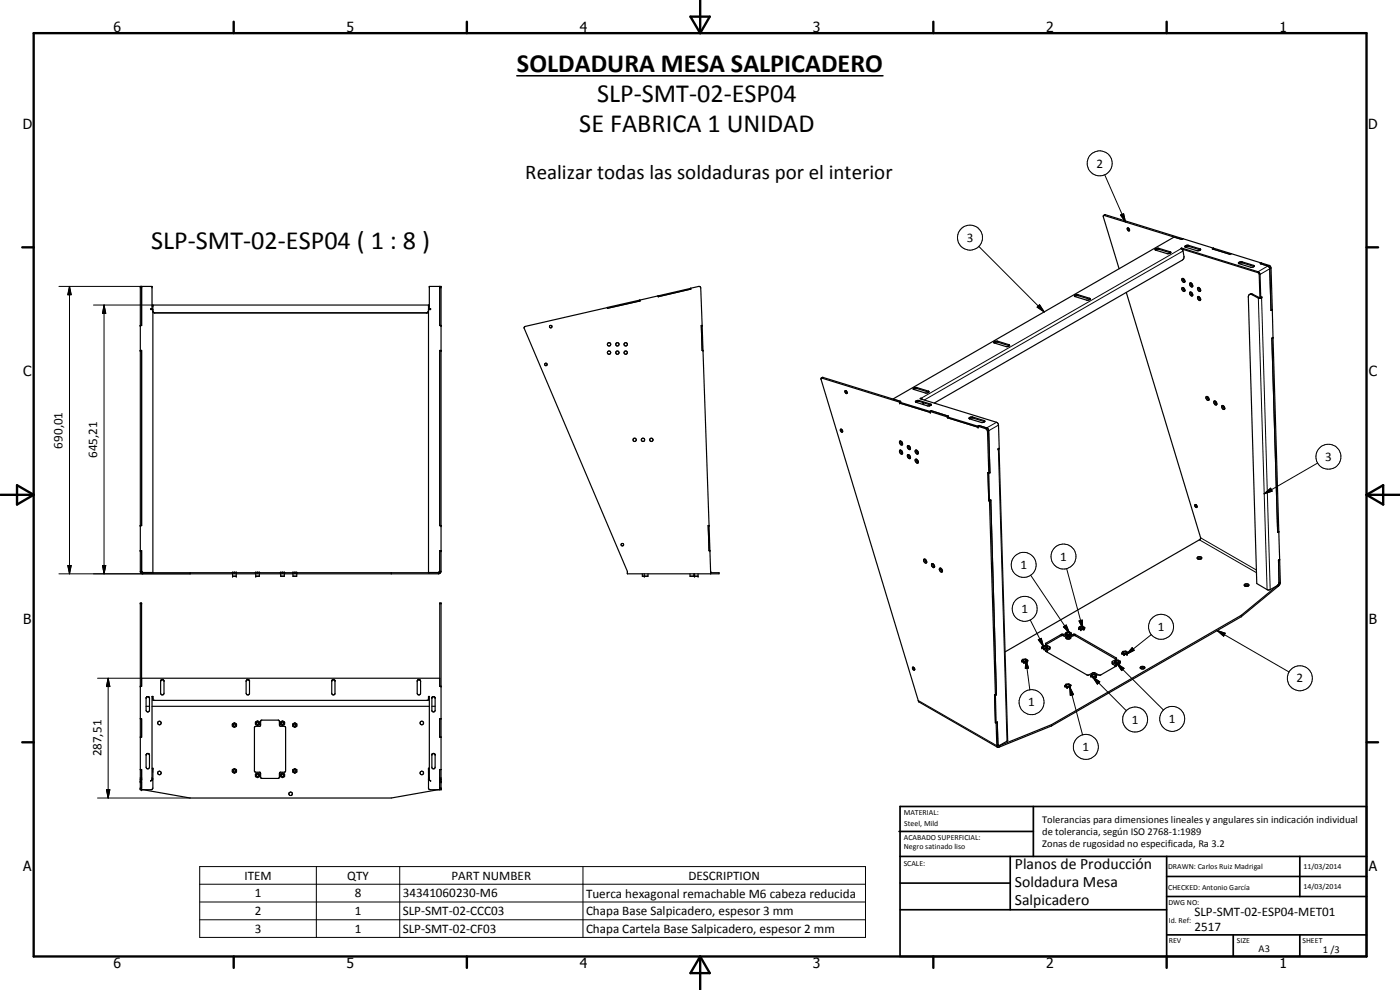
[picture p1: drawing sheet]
<svg xmlns="http://www.w3.org/2000/svg" width="420mm" height="297mm" viewBox="0 0 420 297" stroke-linecap="round" stroke-linejoin="round" font-family="sans-serif">
<g fill="none" stroke="#000" stroke-width=".35">
<path d="M331.2 64.7l23.5 7.1M331.2 64.7l4.7 15.9M331.2 64.6l.6-.2 46.7 14.5M338.4 68.4a.53 .53 0 0 1 .5 .3 .53 .53 0 0 1-.1 .6l-.4-.3zM338.7 68.5l.3 .5M346.7 74.8l.9-.3 3.8 1.2-.4 .4h-.7l-3.5-1zM346.7 75l1-.2 3.6 1.1M351.3 75.9h.1M354.6 74.4l23.1 7.2 .5 .7 .2 7M354.6 74.4l-.2 .1 .2 .1M354.6 74.6l.4 .7 .3 1.7-.1 .6-.3 .4-74.5 42.9M354.6 74.4v.3"/>
<path d="M354.7 71.8l.3-.2zM354.7 71.8l-2.3-.7-84.4 48.6 2.3 .7M354.7 74.7l23 7.1 .2 .3 .2 7.1 .3 .1M355.7 73.8l.9-.2 3.7 1.3-.4 .3h-.7l-3.4-1-.2-.2zM355.7 74.1l.9-.2 3.6 1.1M360.2 75h.1M363.8 74.7l5.2 1.5 .4-.1-.3 .2zM364.2 74.5l-.4 .2M371.7 78.8l.9-.3 3.8 1.3a.8 .8 0 0 1-1.1 .4l-3.5-1.1zM371.8 79.1l1-.2 3.5 1.1M378.2 79.1l2.3 .7 .5 .5 .5 12.8 .3-.2M378.5 78.9l-.3 .2"/>
<path d="M378.5 78.9h.1M378.6 78.9l-.4 .2M378.6 78.9l2.4 .8 .5 .7 .3 12.5M42.5 85.9v11.8h-.4M45.6 91.6h83.3M45.6 91.8h.3M45.8 92.9h-.6v-.3l.4 .1v-6.8h-3.5v85.7l.7 .6M45.8 92.9h.1M45.9 91.5v80.3M45.9 93.4l.4 .5M45.9 93.5v.1M46 93.7l.3 .2"/>
<path d="M46.3 93.9h81.8M128.4 93.7l-.3 .2M128.6 92.9h.6v-.3l-.3 .1v-6.8h3.5v85.5M128.6 91.5v80.3M128.6 93.3l-.2 .4M128.6 93.3l-.1 .3M128.6 91.8h.3M132 85.9v11.8h.4M182.3 92.3l-24.7 5.7-.3 .5 31 72.9v.8h27.5v-.4h-2.5M182.3 92.3v.2M182.3 92.2v.1M182.3 92.2v.3"/>
<path d="M192 90l.1 .3-9.8 2.2M192 90l-9.7 2.2M197.5 88.8l.1 .2 9.7-2.3-9.7 2.3zM207.3 86.5l2.4-.6 .4 .1 .2 .4 .4 11.3M207.3 86.5v.2M207.3 86.5l-15.3 3.5M207.3 86.5h.1M210.7 97.7h-.2l.2 7.5h.3M210.7 97.7l.3 7.5M322.5 88.7l.9-.3 3.6 1.1 .2 .3-1 .3-3.6-1.1zM322.6 88.9l.9-.2 3.6 1.1M338 87.8l22.3 73.7-.2 .4-58.4 33.7"/>
<path d="M354.7 86.4a.61 .61 0 0 1 .8 .3 .61 .61 0 0 1-.3 .8l-.5-.5zM354.7 83.6h.4l.4 .3v.8h-.4l-.4-.5zM355 86.3l.1 .5 .5 .4M355 83.6l.2 .6 .4 .3M357.1 87.7a.69 .69 0 0 1 .7 .3 .69 .69 0 0 1-.1 .8 .83 .83 0 0 1-.6-1.1zM357.1 85a.64 .64 0 0 1 .7 .3 .64 .64 0 0 1-.2 .8l-.5-.5zM357.4 84.9l.1 .5 .5 .5M357.4 87.6l.1 .5 .5 .5M359.5 86.3a.67 .67 0 0 1 .7 .4 .67 .67 0 0 1-.1 .8l-.5-.4zM359.5 89a.76 .76 0 0 1 .7 1.2l-.6-.4zM359.7 86.3l.1 .4 .5 .5M359.7 89l.2 .7 .4 .3"/>
<path d="M375 88.3h.6l2.2 1.2 .9-.2M378.4 89.3h-.4l-2-1a.89 .89 0 0 0-1 0 .89 .89 0 0 0-.4 .9l2.6 85.9 3.4 1.9 .6-.1 2.2-1.3 .4-.5M378.4 89.3l.3-.2v.2M378.4 89.3h.3M381.8 92.9h.1M381.8 92.9l.2 8.4M42.1 105.2h.4v52.5h-.4M132.4 105.2h-.4v52.5h.4M211 105.2l2.3 67M246.5 113.5l-.1 .2 29.3 96.9 23.7 13.6M246.5 113.5l.4-.3 23.4 7.2M246.5 113.5l23.4 7.1"/>
<path d="M253.6 117.3a.43 .43 0 0 1 .5 .2 .43 .43 0 0 1-.2 .6zM253.9 117.2l.4 .7M274.1 116.6h.1M274.1 116.8l1.1-.2 3.5 1.1M274.2 116.5l.8-.3 3.7 1.2a.66 .66 0 0 1-1 .5l-3.6-1.1zM276.3 119.5l-.2 .1 23.1 7.2 .5 .8 .2 6.9-.4 .2v.3l.3-.4M276.3 119.5l.5 .3M276.3 119.5l.1 .2M298.3 102.6l1.1-.2 3.5 1.1a.7 .7 0 0 1-1 .5l-3.6-1.1zM298.4 102.9l.9-.3 3.6 1.2M362 119a.73 .73 0 0 1 .7 .3 .73 .73 0 0 1 0 .8 .8 .8 0 0 1-.7-1.1zM362.3 119l.1 .5 .5 .4"/>
<path d="M382 101.3l-.3 .2 1.7 58.2 .4-.2M382 101.3l1.8 58.2M252.3 128.8l.4 .1 .2 .6a.5 .5 0 0 1-.7-.1 .5 .5 0 0 1 .1-.6zM252.5 128.8l.4 .6M269.9 120.6l.1 .3 9.2 2.8M269.9 120.6l9.2 2.8M270 132.4a.64 .64 0 0 1 .8 .3 .64 .64 0 0 1-.3 .8l-.6-.7zM270.2 135a.63 .63 0 0 0-.1 .8 .63 .63 0 0 0 .7 .3l.1-.1M270.2 135l.5 .3 .2 .7M270.3 120.4l-.4 .2M270.3 132.3l.2 .7 .4 .3M270.3 135l.2 .7 .4 .4"/>
<path d="M272.4 136.5a.68 .68 0 0 1 .7 .3 .68 .68 0 0 1-.1 .8l-.6-.5zM272.4 133.8a.68 .68 0 0 1 .7 .3 .68 .68 0 0 1-.1 .8l-.6-.5zM272.7 133.7l.1 .7 .5 .3M272.7 136.4l.1 .7 .5 .3M274.7 135.1a.68 .68 0 0 1 .8 .4 .68 .68 0 0 1-.1 .8l-.7-.6zM274.7 137.8a.63 .63 0 0 1 .8 .4 .63 .63 0 0 1-.3 .8l-.5-.5zM274.9 120.7l1-.3 3.4 1.1M275 135l.2 .7 .4 .3M275 137.8l.1 .5 .5 .5M275.5 136.1v.1M276.9 120.8l.1 .5M277.1 120.8l.1 .6"/>
<path d="M279.1 123.4l.1 .3M279.1 123.4l5.2 1.7M279.3 121.6l.1-.3-3.7-1.2-.5 .1-.5 .3 4.2 1.3M279.3 121.6l-.4 .2M279.3 121.5h.1M279.3 121.5l-.4 .3M279.5 123.2l-.4 .2M279.5 123.2l5.1 1.7-.3 .2M279.5 123.2v.1M284.3 125.1v.2M284.3 125.1l9.2 2.8M284.3 125.3l9.2 2.9v-.3"/>
<path d="M284.3 125.3h.1M290.9 125.4l.9-.3 3.6 1.1 .2 .3-1 .3-3.6-1.1zM290.9 125.6l1-.2 3.5 1.1M293.5 127.9l.3-.2 2.3 .7 .6 .7 .4 12.6-.4 .2M293.5 127.9l2.4 .8 .5 .8 .3 12.4M295.4 126.5h.1M299.8 134.5v.1M299.8 134.6l2.6 87.6-2.4 1.4-.2 .1-.3-.3M364.4 120.4v-.1a.74 .74 0 0 1 .7 .4 .74 .74 0 0 1-.1 .8 .87 .87 0 0 1-.6-1.1zM364.6 120.3l.2 .7 .4 .3M366.7 121.7a.74 .74 0 0 1 .8 .3 .74 .74 0 0 1-.1 .9 .82 .82 0 0 1-.7-1.2zM367 121.7l.1 .5 .5 .5"/>
<path d="M212.8 157.7h-.3l.3 7.5h.3M296.7 141.9l-.2-.1 .2 8.3 .3 .1M296.7 141.9l.3 8.3M297 150.2l1.7 58.3M297 150.2l.3-.2 1.7 58.3-.3 .2M358.6 151.4l.5 .2 .1 .7a.59 .59 0 0 1-.6-.9zM358.9 151.4l.4 .6M383.8 159.5l.4 15.3M383.8 159.5l-.4 .2M42.1 165.2h.4v6.4l.3 .2M42.1 171.4l.9 .4M42.8 172.2h88.8"/>
<path d="M42.8 171.8h88.8M42.8 171.8v.4M45.6 171.8h.1M45.8 171.8h.1M57.1 171.8v.4M69.7 171.7h1.2M69.8 171.7v.1M69.8 172.2v.7h1.1v-.7M70.3 171.7v.1M70.4 171.7v.1M76.7 172.2v.7h1.1v-.7M76.7 171.7h1.2"/>
<path d="M77.2 171.7h.1M77.8 171.7h.1M84.2 172.2v.7h1.1v-.7M84.2 171.7h1.2l-.1 .1M84.7 171.7v.1M84.8 171.7v.1M87.9 172.2v.7h1.2v-.7M87.9 171.7l1.2 .1M88.4 171.7v.1M88.5 171.7v.1M89.1 171.7l-.1 .1M117.4 171.8v.4"/>
<path d="M128.9 171.8h.1M131.6 171.8v.4M131.9 171.4l-.4 .4M132 171.4h.4M132 171.4l-.4 .4M132 171.3l-.1 .1M132.4 165.2h-.4v6.2M132.4 171.4l-.4 .7-.4 .1M192.8 172.2v.7h1.7v-.7M193.4 172.2v.7M207.1 172.2v.7h1.1v-.7M208.4 172.2v.7h1.1v-.7"/>
<path d="M213.3 171.6v.2M277.3 167.8a.69 .69 0 0 1 .7 .4 .69 .69 0 0 1-.1 .8 .83 .83 0 0 1-.6-1.2zM277.6 167.8l.1 .5 .4 .4M279.6 169.2a.75 .75 0 0 1 .7 .3 .75 .75 0 0 1 .1 .8 .81 .81 0 0 1-.8-1.1zM279.9 169.1l.2 .7 .4 .3M282 170.5a.63 .63 0 0 1 .7 .4 .63 .63 0 0 1-.2 .8l-.5-.5zM282.3 170.5l.1 .5 .4 .4M359.4 167.6l.4-.2 .8 .2M359.4 167.6l.3 .2 .9-.2M359.4 167.6h-.1a.64 .64 0 0 1 .7-.6 .64 .64 0 0 1 .6 .6M373.5 175.8l.4-.2 .8 .2M373.6 175.3l.7-.1 .5 .3a.75 .75 0 0 1-.7 .5 .75 .75 0 0 1-.7-.5z"/>
<path d="M383.5 176l-11 9M383.5 175.6v.4M383.5 175.6l-11 9M383.9 174.9l-.2-6.8 .3-.2-.3 .1 .2 7.1M383.9 175.1l-.4 .5M383.9 174.9l-.1 .2M384.2 174.8l-.3 .1M384.2 174.8l-.2 .8-.5 .4M306.6 198.3l.1 .1M306.7 198.4l.5 .4 .9-.1M307.1 198.1a.55 .55 0 0 1 .9 .3 .55 .55 0 0 1-.9-.3zM307.3 198.8h.1"/>
<path d="M308.1 198.7h.1M308.1 198.6v.1M308.3 198.6l-.2 .1M308.3 198.5l-.2 .2M308.3 198.5v.1M308.4 198.2v-.2a1.17 1.17 0 0 0-1.8 .3M308.4 198.2l-.1 .3M308.4 198.2l-.1 .4M312.6 194.2l.2-.4a1.26 1.26 0 0 1 1.6 .3l-.2 .4M312.6 194.2l.1 .2M312.7 194.4l.5 .2M312.7 194.4l.5 .3"/>
<path d="M313.1 194.1l.5-.2 .4 .3-.6 .2zM313.2 194.7h.2M313.2 194.6l.2 .1M313.2 194.6v.1M313.9 193.4v-.4l4.7-2.7h.5l1.4 .8 1.6-.8h.5l12.4 7.1v.4M313.9 193.4l4.7-2.7 2.2 .7 1.6-.7 12.6 7.1M313.9 195.5l12.4 7.1h.4l1.5-.8 1.6 .8h.5l4.7-2.7M313.9 193.4l1.2 .8-.1 .6-1.1 .7M314.1 194.6l-.7 .1M314.1 194.6h.1M314.2 194.5l-.1 .1M314.3 195.2l-.1 .4"/>
<path d="M315.1 194.3l-1.2 .7v.5M319.7 190.2l.2-.4a1.24 1.24 0 0 1 1.6 .1l-.2 .5M319.7 190.2l.1 .1M319.7 190.2h.1M319.7 190.3h.1M319.7 190.2v.1M319.8 190.3l.5 .3M319.9 191.1a.75 .75 0 0 0 .7 .7 .75 .75 0 0 0 .7-.7M320.2 189.9h.8l.1 .3-.8 .1-.2-.1zM320.3 190.6h.2M321.2 190.5l-.7 .1M321.2 190.5h.1"/>
<path d="M321.3 190.4l-.1 .1M321.3 190.4v.1M323.7 188.5l.4-.5 .7-.1 .7 .4-.2 .4M323.7 188.5l.1 .1M323.8 188.6l.5 .3M324.2 188.3h.8a.42 .42 0 0 1-.4 .4 .42 .42 0 0 1-.4-.4zM324.3 188.9h.2M324.3 188.9h.1M324.5 188.9h.1M325.2 188.8h.1M325.2 188.8l-.7 .1M325.3 188.7l-.1 .1"/>
<path d="M333.8 198.7l1.3 .8-.1 .4M334.4 198.7l.6 .4M334.4 198.7l.2-.5a1.24 1.24 0 0 1 1.6 .2l-.1 .5M334.6 199.6l.1 .4M334.9 198.5a.44 .44 0 0 1 .5-.2 .44 .44 0 0 1 .3 .5 .49 .49 0 0 1-.5 .1 .49 .49 0 0 1-.3-.4zM335 197.8l-1.2 .8v.5l1.2 .8M335 199.1h.1M335 199.1h.2M335.1 199.1h.1M335.2 199.1h.1M335.9 199l-.7 .1M336 198.9h.1"/>
<path d="M336 198.9l-.1 .1M336.1 198.9l-.2 .1M336.7 196l.2-.5a1.26 1.26 0 0 1 1.6 .3l-.4 .5M336.7 196l.1 .1M336.8 196.1l.5 .2M337.1 195.7a.44 .44 0 0 1 .6-.2 .44 .44 0 0 1 .2 .6h-.6zM337.3 196.3v.1M338.1 196.3l-.8 .1M338.1 196.3h.1M372.5 185l-56.9 32.8M372.5 184.6v.4M372.5 184.6l-56.9 32.8"/>
<path d="M42.1 205.9h.4v-25h-.4v56h3.3l.4-.3 .1-6.1h-.3M42.1 215.6h.4v5.6l-.4-.1M42.1 215.7h.4M42.5 203.5h89.5M43.8 211.9h1.1M43.9 209.3l-.1 3.8a.51 .51 0 0 0 .6 .5 .51 .51 0 0 0 .5-.5l-.1-3.8M43.9 209.3l-.1 .2M44 209.2l-.1 .1M44.3 209h.1M44.3 209l-.3 .2M44.4 209l.4 .3M44.4 209l.2 .1"/>
<path d="M44.8 209.3l.1 .2M45.6 211.9h83.3M45.6 209h.3M48.2 204.2v3.8a.51 .51 0 0 0 .5 .5 .51 .51 0 0 0 .5-.5v-3.8M48.2 204.3l.4-.4 .6 .4M48.2 204.3v.1M48.5 204h.5M49.2 204.3v.1M69.8 217.2l.5-.3 .6 .3v.8l-.5 .2-.6-.2zM73.9 204.3v.1M74.1 204l.6 .1M74.7 204l.2 4.2-.4 .3-.4-.1-.2-.4v-3.8"/>
<path d="M74.7 204l-.4-.1-.4 .4M77 216.8l.2-.2 .4 .2v.4a.37 .37 0 0 1-.5 .1 .37 .37 0 0 1-.1-.5zM78.3 216.2l5.3-.1 .3 .4 .1 1.3 1.4 .1 .3 .4v13l-.3 .4-1.4 .1-.1 1.4-.3 .4h-5.2l-.3-1.8-1.4-.1-.3-.3v-13.2l.3-.3 1.4-.1zM84.2 216.6l.5-.3 .6 .3v.8l-.4 .3-.7-.3zM84.5 216.7h.5l.2 .2a.38 .38 0 0 1-.4 .4 .38 .38 0 0 1-.4-.3zM87.9 217.2l.5-.3 .6 .3v.8l-.5 .2-.6-.2zM88.3 217.3l.4-.1 .1 .3a.38 .38 0 0 1-.4 .4 .38 .38 0 0 1-.1-.6zM99.6 204.3v.1M99.7 204l.4-.1 .4 .3v4a.51 .51 0 0 1-.5 .3 .51 .51 0 0 1-.4-.5v-3.8M99.7 204l-.1 .2M100.3 204l-.6 .1M125.3 204.2l-.1 3.8a.51 .51 0 0 0 .5 .5 .51 .51 0 0 0 .5-.5v-3.8"/>
<path d="M125.3 204.3l-.1 .1M125.3 204l.5-.1 .4 .3M125.3 204v.3M126 204l-.7 .1M126.2 204.3v.1M128.5 210.1h-82.2h-.4v-1.1h-.3v25.2h-.4M128.5 210.1h.1M128.6 210.1v-1.1h.3v25.2h.3M128.6 209h.3M129.6 211.9h1M130 209l-.4 .3v4l.4 .3 .6-.3v-4M130 209h.2"/>
<path d="M130 209l-.1 .1M130.2 209l.4 .3M132 215.7h.4M132.4 205.9h-.4v-25h.4v56h-3.3l-.5-.3v-6.1h.3M132.4 215.6h-.4v5.6l.4-.1M273.9 200.2a.54 .54 0 0 1 .5 .3 .54 .54 0 0 1 0 .6l-.5-.4zM274.2 200.2l.3 .6M298.7 208.5l-.2-.1 .2 8.3 .2 .1M298.7 208.5l.2 8.3M298.9 216.8l.4-.2 .2 6.9-.3 .2M298.9 216.8l.3 6.9M299 208.3l-.3 .2"/>
<path d="M299.3 216.7l-.4 .1M315.6 217.4v.4M315.6 217.8l-15.7 6.4M315.6 217.4l-15.7 6.4M319.6 205.9h.1M319.6 205.9l.6 .3M320.1 205.5l.5-.1 .4 .3-.3 .3h-.5l-.2-.2zM320.2 206.2h.2M321 206.1l-.6 .1M321 206.1h.1M321.2 206l-.2 .1M321.2 206v.1"/>
<path d="M321.4 205.6l-.2 .4M321.4 205.6a1.17 1.17 0 0 0-1.6-.2l-.2 .5M327.4 202.7v.2M327.4 202.9l.5 .2M327.4 202.9l.5 .3M327.8 202.5l.6-.1 .3 .2a.47 .47 0 0 1-.4 .3 .47 .47 0 0 1-.5-.4zM327.9 203.2h.2M327.9 203.1l.2 .1M327.9 203.1v.1M328 203.2h.1M328.1 203.2h.1M328.8 203.1l-.7 .1"/>
<path d="M328.8 203.1h.1M329.2 202.6a1.23 1.23 0 0 0-1.6-.3l-.2 .4M329.2 202.6l-.4 .5M329.2 202.6h.1M342.2 200.2a.76 .76 0 0 1 .7-.3 .76 .76 0 0 1 .7 .5 .75 .75 0 0 1-.8 .4 .75 .75 0 0 1-.6-.6zM342.3 200.5l.6-.2 .6 .2M42.1 230.9h.4v3.5h-.4M42.1 234.6h.4v1.9h-.4M42.1 236.7h.4v.2M42.1 230.9h.4M42.9 236.9l14.2 2.5h60.3l14.1-2.5M43.8 226.6a.51 .51 0 0 1 .6-.5 .51 .51 0 0 1 .5 .5"/>
<path d="M44.1 226.1h.5l.3 .4v3.7a.51 .51 0 0 1-.5 .5 .51 .51 0 0 1-.6-.5v-3.7zM45.9 233.7l-.3 .4M69.8 230.9l.5-.3 .6 .3 .1 .7-.7 .4-.6-.4zM87.9 230.9l.5-.3 .6 .3 .1 .7-.7 .4-.6-.4zM128.6 233.8l.3 .3M129.6 226.4l.4-.3 .6 .3M129.7 226.2l.5-.1 .4 .3v3.9l-.4 .4-.6-.4zM132 230.9h.4M132.4 230.9h-.4v3.5h.4M132.4 234.6h-.4v1.9h.4M132.4 236.7h-.4v.2M299.2 223.7l.2 .5h.5"/>
<path d="M299.5 223.6l.4 .2M299.5 223.6l.2 .1M299.9 223.8v.4"/>
<circle cx="165.3" cy="98" r=".39"/>
<circle cx="163.8" cy="109.3" r=".37"/>
<circle cx="182.8" cy="105.8" r=".49"/>
<circle cx="182.8" cy="103.3" r=".51"/>
<circle cx="185.3" cy="103.3" r=".5"/>
<circle cx="185.3" cy="105.8" r=".49"/>
<circle cx="187.8" cy="103.3" r=".51"/>
<circle cx="187.8" cy="105.8" r=".49"/>
<circle cx="190.5" cy="132" r=".49"/>
<circle cx="193" cy="132" r=".5"/>
<circle cx="195.5" cy="132" r=".49"/>
<circle cx="186.8" cy="163.4" r=".38"/>
<circle cx="47.8" cy="216.9" r=".53"/>
<circle cx="70.3" cy="217.5" r=".39"/>
<circle cx="77.3" cy="217" r=".69"/>
<circle cx="126.6" cy="216.9" r=".53"/>
<circle cx="47.8" cy="231.9" r=".51"/>
<circle cx="70.3" cy="231.3" r=".38"/>
<circle cx="77.3" cy="232.6" r=".38"/>
<circle cx="77.3" cy="232.6" r=".69"/>
<circle cx="84.8" cy="232.6" r=".38"/>
<circle cx="84.8" cy="232.6" r=".69"/>
<circle cx="87.2" cy="238.2" r=".53"/>
<circle cx="88.5" cy="231.3" r=".38"/>
<circle cx="126.6" cy="231.9" r=".53"/>
</g>
<g fill="#000">
<circle cx="364.2" cy="74.5" r=".18"/>
<circle cx="369.4" cy="76.1" r=".18"/>
<circle cx="42.1" cy="97.7" r=".18"/>
<circle cx="128.6" cy="92.9" r=".18"/>
<circle cx="132.4" cy="97.7" r=".18"/>
<circle cx="192" cy="90" r=".18"/>
<circle cx="197.5" cy="88.8" r=".18"/>
<circle cx="210.7" cy="97.7" r=".18"/>
<circle cx="378.5" cy="89.2" r=".18"/>
<circle cx="42.1" cy="105.2" r=".18"/>
<circle cx="132.4" cy="105.2" r=".18"/>
<circle cx="211" cy="105.2" r=".18"/>
<circle cx="382" cy="101.3" r=".18"/>
<circle cx="270" cy="120.9" r=".18"/>
<circle cx="270.3" cy="120.4" r=".18"/>
<circle cx="279.2" cy="123.7" r=".18"/>
<circle cx="284.6" cy="124.9" r=".18"/>
<circle cx="293.5" cy="128.2" r=".18"/>
<circle cx="293.8" cy="127.7" r=".18"/>
<circle cx="42.1" cy="157.7" r=".18"/>
<circle cx="132.4" cy="157.7" r=".18"/>
<circle cx="212.8" cy="157.7" r=".18"/>
<circle cx="296.5" cy="141.8" r=".18"/>
<circle cx="296.7" cy="150.1" r=".18"/>
<circle cx="297.1" cy="141.7" r=".18"/>
<circle cx="297.3" cy="150" r=".18"/>
<circle cx="383.8" cy="159.5" r=".18"/>
<circle cx="42.1" cy="165.2" r=".18"/>
<circle cx="69.7" cy="171.7" r=".18"/>
<circle cx="69.8" cy="172.9" r=".18"/>
<circle cx="69.8" cy="171.7" r=".18"/>
<circle cx="70.3" cy="171.7" r=".18"/>
<circle cx="70.4" cy="171.7" r=".18"/>
<circle cx="70.9" cy="172.9" r=".18"/>
<circle cx="70.9" cy="171.7" r=".18"/>
<circle cx="71" cy="171.7" r=".18"/>
<circle cx="76.7" cy="171.7" r=".18"/>
<circle cx="76.7" cy="172.9" r=".18"/>
<circle cx="77.2" cy="171.7" r=".18"/>
<circle cx="77.4" cy="171.7" r=".18"/>
<circle cx="77.8" cy="171.7" r=".18"/>
<circle cx="77.9" cy="171.7" r=".18"/>
<circle cx="84.1" cy="171.7" r=".18"/>
<circle cx="84.2" cy="171.7" r=".18"/>
<circle cx="84.7" cy="171.7" r=".18"/>
<circle cx="84.9" cy="171.7" r=".18"/>
<circle cx="85.3" cy="171.7" r=".18"/>
<circle cx="85.4" cy="171.7" r=".18"/>
<circle cx="87.8" cy="171.7" r=".18"/>
<circle cx="87.9" cy="171.7" r=".18"/>
<circle cx="88.4" cy="171.7" r=".18"/>
<circle cx="88.5" cy="171.7" r=".18"/>
<circle cx="89" cy="171.7" r=".18"/>
<circle cx="89.1" cy="171.7" r=".18"/>
<circle cx="132.4" cy="165.2" r=".18"/>
<circle cx="193.4" cy="172.9" r=".18"/>
<circle cx="208.4" cy="172.9" r=".18"/>
<circle cx="209.5" cy="172.9" r=".18"/>
<circle cx="213.1" cy="165.2" r=".18"/>
<circle cx="384" cy="167.9" r=".18"/>
<circle cx="306.7" cy="198.4" r=".18"/>
<circle cx="307.2" cy="198.8" r=".18"/>
<circle cx="307.4" cy="198.8" r=".18"/>
<circle cx="308.1" cy="198.7" r=".18"/>
<circle cx="308.1" cy="198.6" r=".18"/>
<circle cx="308.4" cy="198.2" r=".18"/>
<circle cx="312.7" cy="194.4" r=".18"/>
<circle cx="313.3" cy="194.7" r=".18"/>
<circle cx="313.4" cy="194.7" r=".18"/>
<circle cx="314.1" cy="194.6" r=".18"/>
<circle cx="314.2" cy="194.5" r=".18"/>
<circle cx="314.4" cy="194.1" r=".18"/>
<circle cx="319.7" cy="190.2" r=".18"/>
<circle cx="319.8" cy="190.3" r=".18"/>
<circle cx="320.3" cy="190.6" r=".18"/>
<circle cx="320.4" cy="190.6" r=".18"/>
<circle cx="320.5" cy="190.6" r=".18"/>
<circle cx="321.2" cy="190.5" r=".18"/>
<circle cx="321.3" cy="190.4" r=".18"/>
<circle cx="321.5" cy="190" r=".18"/>
<circle cx="323.7" cy="188.5" r=".18"/>
<circle cx="323.8" cy="188.6" r=".18"/>
<circle cx="324.3" cy="188.9" r=".18"/>
<circle cx="324.4" cy="188.9" r=".18"/>
<circle cx="325.2" cy="188.8" r=".18"/>
<circle cx="325.3" cy="188.7" r=".18"/>
<circle cx="325.5" cy="188.3" r=".18"/>
<circle cx="334.4" cy="198.7" r=".18"/>
<circle cx="335" cy="199.1" r=".18"/>
<circle cx="335.2" cy="199.1" r=".18"/>
<circle cx="335.9" cy="199" r=".18"/>
<circle cx="336.1" cy="198.9" r=".18"/>
<circle cx="336.2" cy="198.5" r=".18"/>
<circle cx="336.7" cy="196" r=".18"/>
<circle cx="336.8" cy="196.1" r=".18"/>
<circle cx="337.3" cy="196.4" r=".18"/>
<circle cx="337.5" cy="196.4" r=".18"/>
<circle cx="338.2" cy="196.3" r=".18"/>
<circle cx="338.3" cy="196.2" r=".18"/>
<circle cx="338.5" cy="195.8" r=".18"/>
<circle cx="42.1" cy="205.9" r=".18"/>
<circle cx="132.4" cy="205.9" r=".18"/>
<circle cx="298.5" cy="208.4" r=".18"/>
<circle cx="298.7" cy="216.7" r=".18"/>
<circle cx="299" cy="208.3" r=".18"/>
<circle cx="299.3" cy="216.7" r=".18"/>
<circle cx="319.6" cy="205.8" r=".18"/>
<circle cx="319.6" cy="205.9" r=".18"/>
<circle cx="320.2" cy="206.2" r=".18"/>
<circle cx="320.4" cy="206.2" r=".18"/>
<circle cx="321" cy="206.1" r=".18"/>
<circle cx="321.1" cy="206.1" r=".18"/>
<circle cx="321.2" cy="206" r=".18"/>
<circle cx="327.4" cy="202.7" r=".18"/>
<circle cx="327.4" cy="202.9" r=".18"/>
<circle cx="328.1" cy="203.2" r=".18"/>
<circle cx="328.8" cy="203.1" r=".18"/>
<circle cx="328.9" cy="203.1" r=".18"/>
<circle cx="329" cy="203" r=".18"/>
<circle cx="42.1" cy="236.7" r=".18"/>
<circle cx="42.1" cy="234.6" r=".18"/>
<circle cx="42.1" cy="236.5" r=".18"/>
<circle cx="42.1" cy="234.4" r=".18"/>
<circle cx="42.5" cy="236.9" r=".18"/>
<circle cx="45.2" cy="234.2" r=".18"/>
<circle cx="45.9" cy="230.5" r=".18"/>
<circle cx="128.6" cy="230.5" r=".18"/>
<circle cx="129.2" cy="234.2" r=".18"/>
<circle cx="132.4" cy="236.7" r=".18"/>
<circle cx="132.4" cy="236.5" r=".18"/>
<circle cx="132.4" cy="234.4" r=".18"/>
<circle cx="132.4" cy="234.6" r=".18"/>
</g>
<g fill="none" stroke="#000" stroke-width=".3">
<path d="M331.5 52.5l6.3 14.1M293.8 74l19.6 19.6M331.8 64.4l-.4 .2M336.3 64.5l.9-.4 .6 2.5zM347.8 74.5v.3M351.2 75.6l.1 .3M354.5 74.6l-78.1 44.9 .1 .3M355 75.3l-77.6 44.7M356.7 73.6l.1 .3M360.2 74.7v.3M372.8 78.6v.3M376.2 79.6l.1 .3"/>
<path d="M380.9 79.6l-3.3 1.9v.3M17.7 85.9h24.8M20.9 85.9l.5 2.5h-1zM20.9 85.9v86.3M28.1 91.5h17.8M31.2 91.5l.5 2.5h-.9zM31.2 91.5v80.7M311.3 92.2l.7-.8 1.4 2.2zM312 91.4l1.4 2.2-2.1-1.4zM323.5 88.4l.1 .3M327 89.5l.1 .3M376 88.3l-.2 .1"/>
<path d="M377.9 89.3l-.3 .2 2.7 87.4M378.4 89.3l.2 .1 2.6 87.5M381.5 80.4l-3.3 1.9-.3-.1M247 113.2l-.3 .3M275.2 116.3v.3M278.6 117.3l.1 .3M299.4 102.4v.3M302.8 103.4v.3M275.9 120.2v.2M279.3 121.2v.3M291.9 125.1l.1 .3M295.4 126.2v.3"/>
<path d="M299.1 126.7l-3.3 1.9M299.5 134.8l2.7 87.6M299.7 127.6l-3.3 1.9M395.4 138.9l-16 9.3M379.4 148.2l1.9-1.7 .5 .9zM17.7 172.2h39.4M20.4 169.7h1l-.5 2.5zM30.8 169.7h.9l-.5 2.5zM309.3 172.6l11.7 17.3M320.1 170.6l4.8 18M359.9 162l17.2 9.8M360.3 161.4l16.8 9.6"/>
<path d="M383.5 175.6h.1M383.9 174.9h.1M307.9 198l.8 2.4-1 .2zM307.9 198l1.2 9M309.2 186l4 8M311.6 191.9l.9-.4 .7 2.5zM313.9 193v.4M313.9 195v.5M314.9 194.4v.4M318.5 190.4v.4M319.1 188.1l.9-.6 1 2.4zM319.2 190.4v.4"/>
<path d="M320.2 191v.4M321 191v.4M322 190.4v.4M322.7 190.4v.4M323.8 186.3l1-.2 .1 2.5zM333.9 198.8v.5M335 197.4v.4M335 199.4v.5M335.2 199.1l2.1 1.4-.7 .7zM335.2 199.1l14 13.9M339.8 194.3l.6 .8-2.3 1.2zM345.5 190.4l-7.4 5.9"/>
<path d="M365.3 189.2l2.4 .8-.5 .9zM365.3 189.2l21.6 12.4M29.3 203.5h13.2M32.5 203.5l.5 2.5h-1zM32.5 203.5v35.9M275.6 210.2l23.6 13.5M321 206.1l1.2 2.3-1 .3zM321 206.1l3.9 14.4M327.9 203.2l2.2 1.4-.8 .7zM327.9 203.2l10.1 10M29.3 239.4h27.8M32 236.9h1l-.5 2.5z"/>
<path d="M299.8 223.7l.1 .1M59.9 260h199.8v21.3h-199.8zM59.9 265.3h199.8M59.9 270.6h199.8M59.9 276h199.8M94.9 260v21.3M120 260v21.3M175 260v21.3"/>
<circle cx="330" cy="49" r="3.7"/>
<circle cx="291.1" cy="71.3" r="3.8"/>
<circle cx="398.7" cy="137.1" r="3.8"/>
<circle cx="307.2" cy="169.5" r="3.7"/>
<circle cx="319.2" cy="167" r="3.8"/>
<circle cx="307.5" cy="182.7" r="3.8"/>
<circle cx="348.4" cy="188.1" r="3.7"/>
<circle cx="309.6" cy="210.7" r="3.7"/>
<circle cx="340.7" cy="215.9" r="3.8"/>
<circle cx="351.8" cy="215.7" r="3.7"/>
<circle cx="390.1" cy="203.5" r="3.7"/>
<circle cx="325.9" cy="224.1" r="3.7"/>
</g>
<g fill="none" stroke="#000" stroke-width=".71">
<path d="M10.1 9.9h400v277.1h-400zM70.1 6.5v3.4M140.1 6.5v3.4M207.2 5h5.8l-2.9 4.9zM210.1 0v9.9M280.1 6.5v3.4M350.1 6.5v3.4M6.7 74.2h3.4M410.1 74.2h3.5M.1 148.5h10M5.1 145.6l5 2.9-5 2.9zM410.1 148.5h10"/>
<path d="M410.1 148.5l5-2.9v5.8zM6.7 222.7h3.4M410.1 222.7h3.5M70.1 287v3.4M140.1 287v3.4M210.1 287v10M210.1 287l2.9 5h-5.8zM280.1 287v3.4M350.1 287v3.4"/>
</g>
<g fill="none" stroke="#000" stroke-width=".51">
<path d="M269.8 249.5h40.3M270.1 242h140v45h-140zM270.1 257h140M303.2 257v16M310.1 242v15M350.1 257v30M390.1 257v12M270.1 265h33.1M270.1 273h80M350.1 269h60M350.1 263h60M350.1 280.5h60"/>
<path d="M370.1 280.5v6.5M390.1 280.5v6.5"/>
</g>
<path d="M155.1 22.7h109.9" fill="none" stroke="#000" stroke-width=".46"/>
<g fill="#000">
<path d="M336.3 64.5l.9-.4 .6 2.5zM20.9 85.9l.5 2.5h-1zM31.2 91.5l.5 2.5h-.9zM312 91.4l1.4 2.2-2.1-1.4zM379.4 148.2l1.9-1.7 .5 .9zM20.4 169.7h1l-.5 2.5zM30.8 169.7h.9l-.5 2.5zM311.6 191.9l.9-.4 .7 2.5zM319.1 188.1l.9-.6 1 2.4zM323.8 186.3l1-.2 .1 2.5zM339.8 194.3l.6 .8-2.3 1.2zM365.3 189.2l2.4 .8-.5 .9z"/>
<path d="M32.5 203.5l.5 2.5h-1zM307.9 198l.8 2.4-1 .2zM321 206.1l1.2 2.3-1 .3zM327.9 203.2l2.2 1.4-.8 .7zM335.2 199.1l2.1 1.4-.7 .7zM32 236.9h1l-.5 2.5z"/>
</g>
<g font-size="7.9">
<text x="155.1" y="21.6">SOLDADURA MESA SALPICADERO</text>
<text x="179.2" y="30.6">SLP-SMT-02-ESP04</text>
<text x="173.9" y="39.6">SE FABRICA 1 UNIDAD</text>
<text x="45.4" y="74.8">SLP-SMT-02-ESP04 ( 1 : 8 )</text>
</g>
<text font-size="6.3" x="157.6" y="53.8">Realizar todas las soldaduras por el interior</text>
<g font-size="4.7">
<text x="304.6" y="260.8">Planos de Producción</text>
<text x="304.6" y="266.2">Soldadura Mesa</text>
<text x="304.6" y="271.6">Salpicadero</text>
</g>
<g font-size="4.2">
<text x="34" y="9.6">6</text>
<text x="104" y="9.6">5</text>
<text x="174" y="9.6">4</text>
<text x="244" y="9.6">3</text>
<text x="314" y="9.6">2</text>
<text x="384" y="9.6">1</text>
<text x="6.8" y="38.7">D</text>
<text x="410.6" y="38.7">D</text>
<text x="7" y="112.9">C</text>
<text x="410.8" y="112.9">C</text>
<text x="7" y="187.1">B</text>
<text x="410.8" y="187.1">B</text>
<text x="7" y="261.4">A</text>
<text x="410.8" y="261.4">A</text>
<text x="34" y="290.4">6</text>
<text x="104" y="290.4">5</text>
<text x="174" y="290.4">4</text>
<text x="244" y="290.4">3</text>
<text x="314" y="290.4">2</text>
<text x="384" y="290.4">1</text>
</g>
<g font-size="3.9">
<text x="329" y="50.3">2</text>
<text x="290.1" y="72.6">3</text>
<text x="18.8" y="134.6" transform="rotate(-90 18.8 134.6)">690,01</text>
<text x="29.2" y="137.4" transform="rotate(-90 29.2 137.4)">645,21</text>
<text x="397.7" y="138.3">3</text>
<text x="306.2" y="170.7">1</text>
<text x="318.2" y="168.3">1</text>
<text x="306.5" y="183.9">1</text>
<text x="347.5" y="189.4">1</text>
<text x="389.1" y="204.8">2</text>
<text x="308.6" y="212">1</text>
<text x="339.7" y="217.2">1</text>
<text x="350.8" y="217">1</text>
<text x="30.4" y="226.9" transform="rotate(-90 30.4 226.9)">287,51</text>
<text x="324.9" y="225.4">1</text>
<text x="73.4" y="263.9">ITEM</text>
<text x="104.2" y="263.9">QTY</text>
<text x="135.5" y="263.9">PART NUMBER</text>
<text x="206.6" y="263.9">DESCRIPTION</text>
<text x="76.5" y="269.2">1</text>
<text x="106.5" y="269.2">8</text>
<text x="120.8" y="269.2">34341060230-M6</text>
<text x="175.9" y="269.3">Tuerca hexagonal remachable M6 cabeza reducida</text>
<text x="76.5" y="274.6">2</text>
<text x="106.5" y="274.6">1</text>
<text x="120.8" y="274.6">SLP-SMT-02-CCC03</text>
<text x="175.9" y="274.6">Chapa Base Salpicadero, espesor 3 mm</text>
<text x="358.5" y="275">SLP-SMT-02-ESP04-MET01</text>
<text x="76.5" y="279.9">3</text>
<text x="106.5" y="279.9">1</text>
<text x="120.8" y="279.9">SLP-SMT-02-CF03</text>
<text x="175.9" y="280">Chapa Cartela Base Salpicadero, espesor 2 mm</text>
<text x="358.5" y="279.4">2517</text>
</g>
<g font-size="3.1">
<text x="312.7" y="246.8">Tolerancias para dimensiones lineales y angulares sin indicación individual</text>
<text x="312.7" y="250.4">de tolerancia, según ISO 2768-1:1989</text>
<text x="312.7" y="254">Zonas de rugosidad no especificada, Ra 3.2</text>
<text x="377.7" y="285.6">A3</text>
<text x="397" y="285.9">1 /3</text>
</g>
<g font-size="2.4">
<text x="271.2" y="244.4">MATERIAL:</text>
<text x="271.3" y="252">ACABADO SUPERFICIAL:</text>
<text x="271.4" y="247.9">Steel, Mild</text>
<text x="271.3" y="254.6">Negro satinado liso</text>
<text x="271.2" y="259.7">SCALE:</text>
<text x="350.6" y="260.8">DRAWN: Carlos Ruiz Madrigal</text>
<text x="391.2" y="260.6">11/03/2014</text>
<text x="350.6" y="267.1">CHECKED: Antonio García</text>
<text x="391.2" y="266.7">14/03/2014</text>
<text x="350.6" y="271.4">DWG NO:</text>
<text x="350.8" y="276.9">Id. Ref:</text>
<text x="350.8" y="282.8">REV</text>
<text x="371.2" y="282.9">SIZE</text>
<text x="390.9" y="282.9">SHEET</text>
</g>
</svg>
